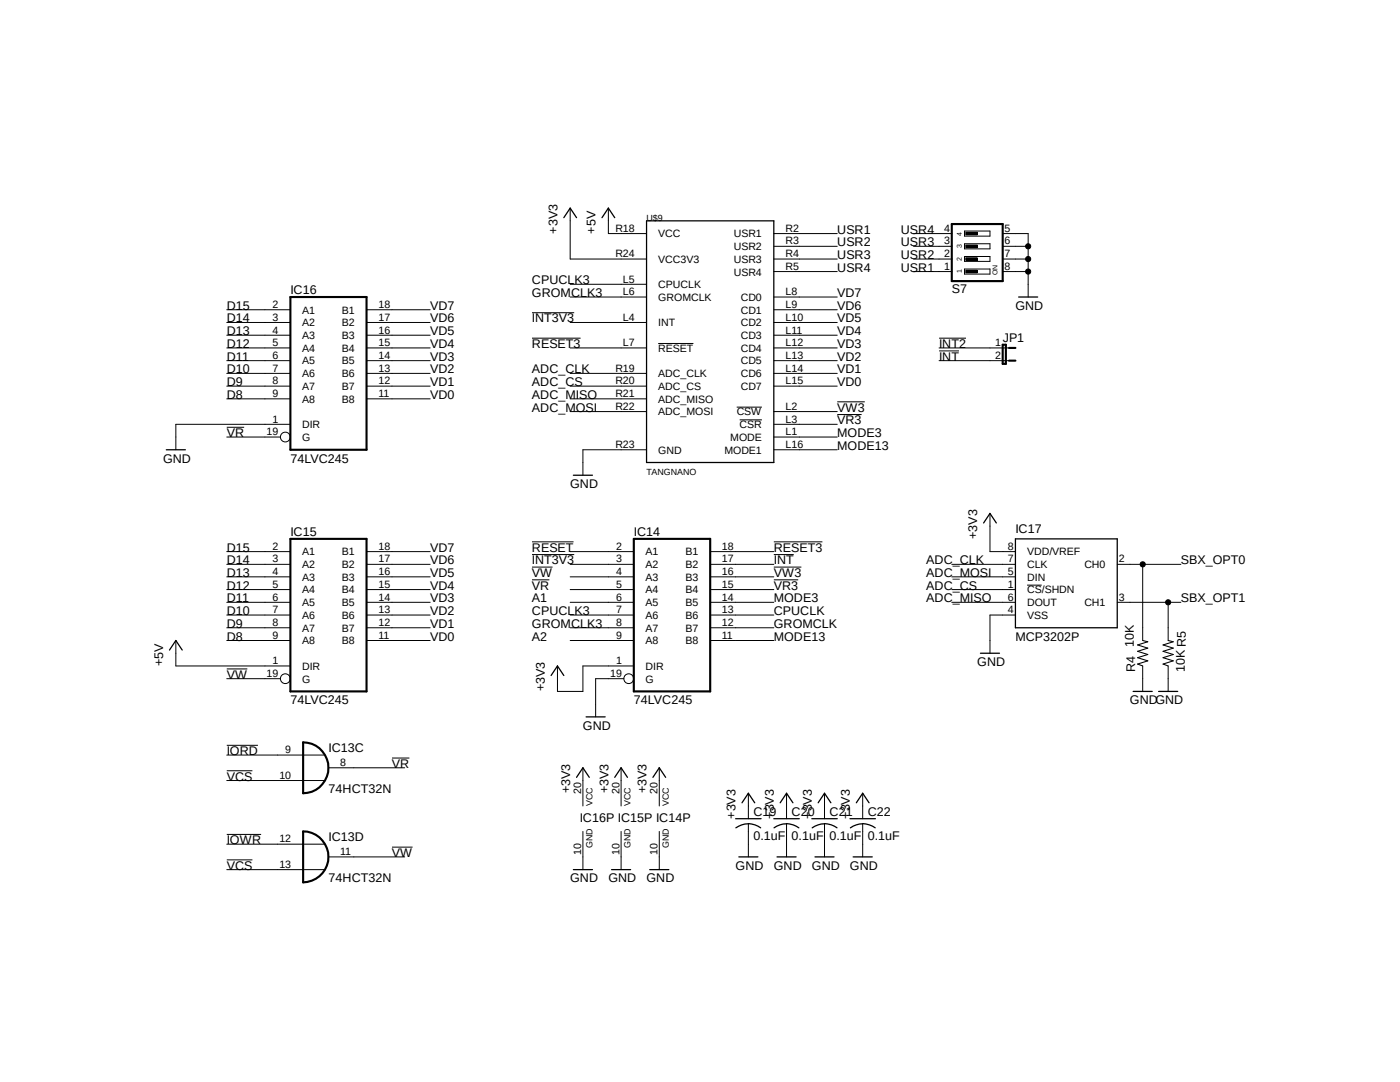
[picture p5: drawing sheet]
<svg xmlns="http://www.w3.org/2000/svg" width="279mm" height="216mm" viewBox="0 0 279 216" stroke-linecap="round" stroke-linejoin="round" font-family="sans-serif">
<path d="M29.9 39.2l219.5 137.5M249.4 39.2l-219.5 137.5" fill="none" stroke="#fff" stroke-width=".2"/>
<g fill="none" stroke="#000" stroke-width=".2">
<path d="M113.8 59.3h15.2M113.8 41.5v10.2h15.2M113.8 56.7h15.2M121.4 41.5v5.1h7.6M154.4 59.3h12.7M154.4 46.6h12.7M154.4 49.1h12.7M154.4 51.7h12.7M154.4 54.2h12.7M182.3 46.6h7.6M182.3 49.1h7.6M182.3 51.7h7.6"/>
<path d="M182.3 54.2h7.6M192.5 46.1h5.1v1h-5.1zM192.5 48.6h5.1v1.1h-5.1zM192.5 51.2h5.1v1h-5.1zM192.5 53.7h5.1v1h-5.1zM192.7 53.9h2.3v.5h-2.3zM192.7 51.4h2.3v.5h-2.3zM192.7 48.9h2.3v.5h-2.3zM192.7 46.4h2.3v.5h-2.3zM200.1 46.6h5.1v12.7M200.1 49.1h5.1M200.1 51.7h5.1"/>
<path d="M200.1 54.2h5.1M45.3 61.8h12.7M45.3 64.3h12.7M45.3 66.9h12.7M45.3 69.4h12.7M45.3 72h12.7M45.3 74.5h12.7M45.3 77h12.7M45.3 79.6h12.7M73.2 61.8h12.7M73.2 64.3h12.7M73.2 66.9h12.7"/>
<path d="M73.2 69.4h12.7M73.2 72h12.7M73.2 74.5h12.7M73.2 77h12.7M73.2 79.6h12.7M106.2 67.5h9.7M106.2 62.4h8.4M113.8 64.3h15.2M113.8 69.4h15.2M113.8 74.5h15.2M113.8 77h15.2M113.8 79.6h15.2"/>
<path d="M131.4 68.5h7M154.4 61.8h12.7M154.4 64.3h12.7M154.4 66.9h12.7M154.4 69.4h12.7M154.4 72h12.7M154.4 74.5h12.7M154.4 77h12.7M187.4 67.5h5.4M187.4 70h4M187.4 69.4h14M187.4 72h14"/>
<path d="M45.3 85.3h3.4M45.3 87.2h10.7M58 84.7h-22.9v5M113.8 82.1h15.2M129 89.7h-12.7v5.1M147 81.2h5.1M147.6 83.8h4.5M154.4 82.1h12.7M154.4 84.7h12.7M154.4 87.2h12.7M154.4 89.7h12.7M167.1 80.2h5.5"/>
<path d="M167.1 82.7h4.9M45.3 110.1h12.7M45.3 112.6h12.7M45.3 115.1h12.7M45.3 117.6h12.7M73.2 110.1h12.7M73.2 112.6h12.7M73.2 115.1h12.7M73.2 117.6h12.7M106.2 108.1h8.3M106.2 113.2h4.1M106.2 115.7h3.4"/>
<path d="M106.2 110.7h8.4M113.8 110.1h12.7M113.8 112.6h12.7M113.8 115.1h12.7M113.8 117.6h12.7M141.7 110.1h12.7M141.7 112.6h12.7M141.7 115.1h12.7M141.7 117.6h12.7M154.4 108.1h9.7M154.4 113.2h5.5M154.4 115.7h4.9"/>
<path d="M154.4 110.7h4M189.9 112.6h12.7M189.9 115.1h12.7M189.9 117.6h12.7M197.6 102.4v7.7h5M205 116.8h2.9M223 112.6h12.7M228 112.6v15.2M35.1 127.8v5.1h22.9M45.3 133.5h4.1M45.3 120.2h12.7M45.3 122.7h12.7"/>
<path d="M45.3 125.3h12.7M45.3 127.8h12.7M45.3 135.4h10.7M73.2 120.2h12.7M73.2 122.7h12.7M73.2 125.3h12.7M73.2 127.8h12.7M111.3 132.9v5.1h5v-5.1h10.2M113.8 120.2h12.7M113.8 122.7h12.7M113.8 125.3h12.7M113.8 127.8h12.7"/>
<path d="M124.5 135.4h-5.6v7.6M141.7 120.2h12.7M141.7 122.7h12.7M141.7 125.3h12.7M141.7 127.8h12.7M189.9 120.2h12.7M202.6 122.7h-5v7.6M223 120.2h12.7M228 132.9v5.1M233.1 120.2v7.6M233.1 132.9v5.1M45.3 148.7h6.2"/>
<path d="M45.3 153.8h5.1M45.3 150.7h19.5M45.3 155.7h19.5M65.5 153.2h15.3M78.2 151.3h3.5M116.3 153.2v7.6M124 153.2v7.6M131.6 153.2v7.6M149.4 158.3v5.1M157 158.3v5.1M164.5 158.3v5.1M172.2 158.3v5.1"/>
<path d="M45.3 166.5h6.8M45.3 171.6h5.1M45.3 168.4h19.5M45.3 173.5h19.5M65.5 171h15.3M78.2 169h4.1M116.3 165.9v7.6M124 165.9v7.6M131.6 165.9v7.6M149.4 164.4v6.6M157 164.4v6.6M164.5 164.4v6.6"/>
<path d="M172.2 164.4v6.6"/>
<circle cx="205.2" cy="54.2" r=".51"/>
<circle cx="205.2" cy="51.7" r=".51"/>
<circle cx="205.2" cy="49.1" r=".51"/>
<circle cx="56.9" cy="87.2" r=".98"/>
<circle cx="228" cy="112.6" r=".51"/>
<circle cx="56.9" cy="135.4" r=".98"/>
<circle cx="125.5" cy="135.4" r=".98"/>
<circle cx="233.1" cy="120.2" r=".51"/>
</g>
<g fill="none" stroke="#000" stroke-width=".25">
<path d="M112.5 43.4l1.3-1.9 1.3 1.9M120.1 43.4l1.3-1.9 1.3 1.9M129 44.1h25.4v48.2h-25.4zM203.3 59.3h3.8M33.2 89.7h3.8M114.4 94.8h3.8M196.3 104.4l1.3-2 1.2 2M202.6 107.5h20.4v17.8h-20.4zM33.8 129.7l1.3-1.9 1.3 1.9M110 134.8l1.3-1.9 1.2 1.9M195.7 130.3h3.8M226.1 138h3.9"/>
<path d="M231.2 138h3.8M115.1 155.1l1.2-1.9 1.3 1.9M117 143h3.8M122.7 155.1l1.3-1.9 1.2 1.9M130.3 155.1l1.3-1.9 1.2 1.9M114.4 173.5h3.8M122 173.5h3.9M129.7 173.5h3.8M146.8 163.4h5.1M147.4 171h3.9M148.1 160.2l1.3-1.9 1.2 1.9M149.4 164.3a4.6 4.6 0 0 1 2.4 .9"/>
<path d="M149.4 164.4a4.4 4.4 0 0 0-2.5 .8M154.4 163.4h5.1M155.1 171h3.8M155.7 160.2l1.3-1.9 1.2 1.9M157 164.3a4.6 4.6 0 0 1 2.4 .9M157 164.4a4.4 4.4 0 0 0-2.5 .8M162 163.4h5.1M162.6 171h3.9M163.3 160.2l1.2-1.9 1.3 1.9M164.5 164.3a4.6 4.6 0 0 1 2.5 .9M164.5 164.4a4.4 4.4 0 0 0-2.4 .8M169.6 163.4h5.1"/>
<path d="M170.3 171h3.8M170.9 160.2l1.3-1.9 1.2 1.9M172.2 164.3a4.9 4.9 0 0 1 2.5 .9M172.2 164.4a4.4 4.4 0 0 0-2.5 .8"/>
</g>
<path d="M58 59.3h15.2v30.4h-15.2zM189.9 44.7h10.2v11.4h-10.2zM200.1 68.8h.6v3.8h-.6zM201.4 69.4h1.2M201.4 72h1.2M58 107.5h15.2v30.5h-15.2zM126.5 107.5h15.2v30.5h-15.2zM60.5 148.1a5.1 5.1 0 0 1 5 5.1 5.1 5.1 0 0 1-5 5.1zM60.5 165.9a5.1 5.1 0 0 1 5 5.1 5.1 5.1 0 0 1-5 5.1z" fill="none" stroke="#000" stroke-width=".42"/>
<g fill="#000">
<path d="M192.7 53.9h2.3v.5h-2.3z" fill-rule="evenodd"/>
<path d="M192.7 51.4h2.3v.5h-2.3z" fill-rule="evenodd"/>
<path d="M192.7 48.9h2.3v.5h-2.3z" fill-rule="evenodd"/>
<path d="M192.7 46.4h2.3v.5h-2.3z" fill-rule="evenodd"/>
<circle cx="205.2" cy="54.2" r=".51"/>
<circle cx="205.2" cy="51.7" r=".51"/>
<circle cx="205.2" cy="49.1" r=".51"/>
<circle cx="228" cy="112.6" r=".51"/>
<circle cx="233.1" cy="120.2" r=".51"/>
</g>
<path d="M228 127.8l1.1 .3-2.1 .6 2.1 .6-2.1 .7 2.1 .6-2.1 .6 2.1 .7-2.1 .6 1 .4M233.1 127.8l1 .3-2 .6 2 .6-2 .7 2 .6-2 .6 2 .7-2 .6 1 .4" fill="none" stroke="#000" stroke-width=".21"/>
<g font-size="2.5">
<text x="111.3" y="46.6" transform="rotate(-90 111.3 46.6)">+3V3</text>
<text x="118.9" y="46.6" transform="rotate(-90 118.9 46.6)">+5V</text>
<text x="167.1" y="46.6">USR1</text>
<text x="179.8" y="46.6">USR4</text>
<text x="167.1" y="49.1">USR2</text>
<text x="167.1" y="51.7">USR3</text>
<text x="179.8" y="51.7">USR2</text>
<text x="179.8" y="49.1">USR3</text>
<text x="58" y="58.6">IC16</text>
<text x="106.2" y="56.7">CPUCLK3</text>
<text x="106.2" y="59.3">GROMCLK3</text>
<text x="167.1" y="54.2">USR4</text>
<text x="167.1" y="59.3">VD7</text>
<text x="179.8" y="54.2">USR1</text>
<text x="189.9" y="58.5">S7</text>
<text x="45.3" y="61.8">D15</text>
<text x="45.3" y="64.3">D14</text>
<text x="85.9" y="61.8">VD7</text>
<text x="85.9" y="64.3">VD6</text>
<text x="106.2" y="64.3">INT3V3</text>
<text x="167.1" y="61.8">VD6</text>
<text x="167.1" y="64.3">VD5</text>
<text x="202.6" y="61.8">GND</text>
<text x="45.3" y="69.4">D12</text>
<text x="45.3" y="72">D11</text>
<text x="45.3" y="66.9">D13</text>
<text x="85.9" y="66.9">VD5</text>
<text x="85.9" y="69.4">VD4</text>
<text x="85.9" y="72">VD3</text>
<text x="106.2" y="69.4">RESET3</text>
<text x="167.1" y="66.9">VD4</text>
<text x="167.1" y="69.4">VD3</text>
<text x="167.1" y="72">VD2</text>
<text x="187.4" y="72">INT</text>
<text x="187.4" y="69.4">INT2</text>
<text x="200.1" y="68.2">JP1</text>
<text x="45.3" y="74.5">D10</text>
<text x="45.3" y="77">D9</text>
<text x="85.9" y="74.5">VD2</text>
<text x="85.9" y="77">VD1</text>
<text x="106.2" y="74.5">ADC_CLK</text>
<text x="106.2" y="77">ADC_CS</text>
<text x="167.1" y="74.5">VD1</text>
<text x="167.1" y="77">VD0</text>
<text x="45.3" y="79.6">D8</text>
<text x="85.9" y="79.6">VD0</text>
<text x="106.2" y="79.6">ADC_MISO</text>
<text x="106.2" y="82.1">ADC_MOSI</text>
<text x="167.1" y="82.1">VW3</text>
<text x="45.3" y="87.2">VR</text>
<text x="167.1" y="84.7">VR3</text>
<text x="167.1" y="87.2">MODE3</text>
<text x="167.1" y="89.7">MODE13</text>
<text x="32.6" y="92.3">GND</text>
<text x="58" y="92.3">74LVC245</text>
<text x="113.8" y="97.4">GND</text>
<text x="58" y="106.9">IC15</text>
<text x="126.5" y="106.9">IC14</text>
<text x="195" y="107.5" transform="rotate(-90 195 107.5)">+3V3</text>
<text x="202.6" y="106.3">IC17</text>
<text x="45.3" y="110.1">D15</text>
<text x="45.3" y="112.6">D14</text>
<text x="85.9" y="110.1">VD7</text>
<text x="85.9" y="112.6">VD6</text>
<text x="106.2" y="112.6">INT3V3</text>
<text x="106.2" y="110.1">RESET</text>
<text x="154.4" y="110.1">RESET3</text>
<text x="154.4" y="112.6">INT</text>
<text x="184.9" y="112.6">ADC_CLK</text>
<text x="235.7" y="112.6">SBX_OPT0</text>
<text x="45.3" y="117.6">D12</text>
<text x="45.3" y="115.1">D13</text>
<text x="85.9" y="115.1">VD5</text>
<text x="85.9" y="117.6">VD4</text>
<text x="106.2" y="115.1">VW</text>
<text x="106.2" y="117.6">VR</text>
<text x="154.4" y="115.1">VW3</text>
<text x="154.4" y="117.6">VR3</text>
<text x="184.9" y="117.6">ADC_CS</text>
<text x="184.9" y="115.1">ADC_MOSI</text>
<text x="45.3" y="120.2">D11</text>
<text x="45.3" y="122.7">D10</text>
<text x="45.3" y="125.3">D9</text>
<text x="85.9" y="120.2">VD3</text>
<text x="85.9" y="122.7">VD2</text>
<text x="85.9" y="125.3">VD1</text>
<text x="106.2" y="122.7">CPUCLK3</text>
<text x="106.2" y="125.3">GROMCLK3</text>
<text x="106.2" y="120.2">A1</text>
<text x="154.4" y="120.2">MODE3</text>
<text x="154.4" y="122.7">CPUCLK</text>
<text x="154.4" y="125.3">GROMCLK</text>
<text x="184.9" y="120.2">ADC_MISO</text>
<text x="235.7" y="120.2">SBX_OPT1</text>
<text x="45.3" y="127.8">D8</text>
<text x="85.9" y="127.8">VD0</text>
<text x="106.2" y="127.8">A2</text>
<text x="154.4" y="127.8">MODE13</text>
<text x="202.6" y="127.8">MCP3202P</text>
<text x="226.3" y="129.1" transform="rotate(-90 226.3 129.1)">10K</text>
<text x="32.6" y="132.9" transform="rotate(-90 32.6 132.9)">+5V</text>
<text x="45.3" y="135.4">VW</text>
<text x="108.7" y="138" transform="rotate(-90 108.7 138)">+3V3</text>
<text x="195" y="132.9">GND</text>
<text x="226.5" y="134.2" transform="rotate(-90 226.5 134.2)">R4</text>
<text x="236.4" y="134.2" transform="rotate(-90 236.4 134.2)">10K R5</text>
<text x="58" y="140.5">74LVC245</text>
<text x="126.5" y="140.5">74LVC245</text>
<text x="225.5" y="140.5">GNDGND</text>
<text x="116.3" y="145.6">GND</text>
<text x="45.3" y="150.7">IORD</text>
<text x="45.3" y="155.7">VCS</text>
<text x="65.6" y="150">IC13C</text>
<text x="78.2" y="153.2">VR</text>
<text x="65.6" y="158.3">74HCT32N</text>
<text x="113.8" y="158.3" transform="rotate(-90 113.8 158.3)">+3V3</text>
<text x="121.4" y="158.3" transform="rotate(-90 121.4 158.3)">+3V3</text>
<text x="129" y="158.3" transform="rotate(-90 129 158.3)">+3V3</text>
<text x="65.6" y="167.8">IC13D</text>
<text x="115.7" y="164">IC16P IC15P IC14P</text>
<text x="146.8" y="163.4" transform="rotate(-90 146.8 163.4)">+3V3</text>
<text x="150.4" y="167.6">0.1uF</text>
<text x="150.4" y="162.7">C19</text>
<text x="154.4" y="163.4" transform="rotate(-90 154.4 163.4)">+3V3</text>
<text x="158" y="162.7">C20</text>
<text x="158" y="167.6">0.1uF</text>
<text x="162.1" y="163.4" transform="rotate(-90 162.1 163.4)">+3V3</text>
<text x="165.6" y="162.7">C21</text>
<text x="165.6" y="167.6">0.1uF</text>
<text x="169.6" y="163.4" transform="rotate(-90 169.6 163.4)">+3V3</text>
<text x="173.2" y="162.7">C22</text>
<text x="173.2" y="167.6">0.1uF</text>
<text x="45.3" y="168.4">IOWR</text>
<text x="45.3" y="173.5">VCS</text>
<text x="78.2" y="171">VW</text>
<text x="146.8" y="173.5">GND</text>
<text x="154.4" y="173.5">GND</text>
<text x="162.1" y="173.5">GND</text>
<text x="169.6" y="173.5">GND</text>
<text x="65.6" y="176.1">74HCT32N</text>
<text x="113.8" y="176.1">GND</text>
<text x="121.4" y="176.1">GND</text>
<text x="129" y="176.1">GND</text>
</g>
<g font-size="2.1">
<text x="122.8" y="46.2">R18</text>
<text x="131.4" y="47.4">VCC</text>
<text x="146.4" y="47.4">USR1</text>
<text x="156.8" y="46.2">R2</text>
<text x="188.4" y="46.2">4</text>
<text x="200.5" y="46.2">5</text>
<text x="122.8" y="51.3">R24</text>
<text x="131.4" y="52.5">VCC3V3</text>
<text x="146.4" y="49.9">USR2</text>
<text x="146.4" y="52.5">USR3</text>
<text x="156.8" y="48.8">R3</text>
<text x="156.8" y="51.3">R4</text>
<text x="156.8" y="53.8">R5</text>
<text x="188.4" y="53.8">1</text>
<text x="188.4" y="51.3">2</text>
<text x="188.4" y="48.8">3</text>
<text x="200.5" y="48.8">6</text>
<text x="200.5" y="51.3">7</text>
<text x="200.5" y="53.8">8</text>
<text x="124.3" y="56.4">L5</text>
<text x="124.3" y="58.9">L6</text>
<text x="131.4" y="57.5">CPUCLK</text>
<text x="146.4" y="55">USR4</text>
<text x="156.8" y="58.9">L8</text>
<text x="54.4" y="61.5">2</text>
<text x="54.4" y="64">3</text>
<text x="60.3" y="62.6">A1</text>
<text x="60.3" y="65.1">A2</text>
<text x="68.2" y="65.1">B2</text>
<text x="68.2" y="62.6">B1</text>
<text x="75.5" y="64">17</text>
<text x="75.5" y="61.5">18</text>
<text x="124.3" y="64">L4</text>
<text x="131.4" y="60">GROMCLK</text>
<text x="131.4" y="65.1">INT</text>
<text x="147.8" y="60">CD0</text>
<text x="147.8" y="62.6">CD1</text>
<text x="147.8" y="65.1">CD2</text>
<text x="156.8" y="61.5">L9</text>
<text x="156.8" y="64">L10</text>
<text x="54.4" y="66.5">4</text>
<text x="54.4" y="69.1">5</text>
<text x="54.4" y="71.6">6</text>
<text x="60.3" y="67.6">A3</text>
<text x="60.3" y="70.2">A4</text>
<text x="68.2" y="70.2">B4</text>
<text x="68.2" y="67.6">B3</text>
<text x="75.5" y="71.6">14</text>
<text x="75.5" y="69.1">15</text>
<text x="75.5" y="66.5">16</text>
<text x="124.3" y="69.1">L7</text>
<text x="131.4" y="70.2">RESET</text>
<text x="147.8" y="67.6">CD3</text>
<text x="147.8" y="70.2">CD4</text>
<text x="156.8" y="66.5">L11</text>
<text x="156.8" y="69.1">L12</text>
<text x="156.8" y="71.6">L13</text>
<text x="198.6" y="69.1">1</text>
<text x="198.6" y="71.6">2</text>
<text x="54.4" y="74.2">7</text>
<text x="54.4" y="76.7">8</text>
<text x="60.3" y="72.7">A5</text>
<text x="60.3" y="75.3">A6</text>
<text x="60.3" y="77.8">A7</text>
<text x="68.2" y="77.8">B7</text>
<text x="68.2" y="75.3">B6</text>
<text x="68.2" y="72.7">B5</text>
<text x="75.5" y="76.7">12</text>
<text x="75.5" y="74.2">13</text>
<text x="122.8" y="74.2">R19</text>
<text x="122.8" y="76.7">R20</text>
<text x="131.4" y="75.3">ADC_CLK</text>
<text x="131.4" y="77.8">ADC_CS</text>
<text x="147.8" y="72.7">CD5</text>
<text x="147.8" y="75.3">CD6</text>
<text x="147.8" y="77.8">CD7</text>
<text x="156.8" y="74.2">L14</text>
<text x="156.8" y="76.7">L15</text>
<text x="54.4" y="79.2">9</text>
<text x="60.3" y="80.3">A8</text>
<text x="68.2" y="80.3">B8</text>
<text x="75.5" y="79.2">11</text>
<text x="122.8" y="79.2">R21</text>
<text x="122.8" y="81.8">R22</text>
<text x="131.4" y="80.3">ADC_MISO</text>
<text x="131.4" y="82.9">ADC_MOSI</text>
<text x="147" y="82.9">CSW</text>
<text x="156.8" y="81.8">L2</text>
<text x="53.2" y="86.9">19</text>
<text x="54.4" y="84.3">1</text>
<text x="60.3" y="85.4">DIR</text>
<text x="60.3" y="88">G</text>
<text x="122.8" y="89.4">R23</text>
<text x="145.8" y="88">MODE</text>
<text x="147.6" y="85.4">CSR</text>
<text x="156.8" y="84.3">L3</text>
<text x="156.8" y="86.9">L1</text>
<text x="156.8" y="89.4">L16</text>
<text x="131.4" y="90.5">GND</text>
<text x="144.6" y="90.5">MODE1</text>
<text x="54.4" y="109.7">2</text>
<text x="54.4" y="112.2">3</text>
<text x="60.3" y="110.8">A1</text>
<text x="60.3" y="113.4">A2</text>
<text x="68.2" y="113.4">B2</text>
<text x="68.2" y="110.8">B1</text>
<text x="75.5" y="112.2">17</text>
<text x="75.5" y="109.7">18</text>
<text x="123" y="109.7">2</text>
<text x="123" y="112.2">3</text>
<text x="128.8" y="110.8">A1</text>
<text x="128.8" y="113.4">A2</text>
<text x="136.8" y="113.4">B2</text>
<text x="136.8" y="110.8">B1</text>
<text x="144.1" y="112.2">17</text>
<text x="144.1" y="109.7">18</text>
<text x="201.1" y="112.2">7</text>
<text x="201.1" y="109.7">8</text>
<text x="205" y="113.4">CLK</text>
<text x="205" y="110.8">VDD/VREF</text>
<text x="216.4" y="113.4">CH0</text>
<text x="223.3" y="112.2">2</text>
<text x="54.4" y="114.8">4</text>
<text x="54.4" y="117.3">5</text>
<text x="54.4" y="119.8">6</text>
<text x="60.3" y="115.9">A3</text>
<text x="60.3" y="118.4">A4</text>
<text x="68.2" y="118.4">B4</text>
<text x="68.2" y="115.9">B3</text>
<text x="75.5" y="119.8">14</text>
<text x="75.5" y="117.3">15</text>
<text x="75.5" y="114.8">16</text>
<text x="123" y="114.8">4</text>
<text x="123" y="117.3">5</text>
<text x="123" y="119.8">6</text>
<text x="128.8" y="115.9">A3</text>
<text x="128.8" y="118.4">A4</text>
<text x="136.8" y="118.4">B4</text>
<text x="136.8" y="115.9">B3</text>
<text x="144.1" y="119.8">14</text>
<text x="144.1" y="117.3">15</text>
<text x="144.1" y="114.8">16</text>
<text x="201.1" y="117.3">1</text>
<text x="201.1" y="114.8">5</text>
<text x="201.1" y="119.8">6</text>
<text x="205" y="115.9">DIN</text>
<text x="205" y="118.4">CS/SHDN</text>
<text x="223.3" y="119.8">3</text>
<text x="54.4" y="122.4">7</text>
<text x="54.4" y="124.9">8</text>
<text x="60.3" y="120.9">A5</text>
<text x="60.3" y="123.5">A6</text>
<text x="68.2" y="123.5">B6</text>
<text x="68.2" y="120.9">B5</text>
<text x="75.5" y="124.9">12</text>
<text x="75.5" y="122.4">13</text>
<text x="123" y="122.4">7</text>
<text x="123" y="124.9">8</text>
<text x="128.8" y="120.9">A5</text>
<text x="128.8" y="123.5">A6</text>
<text x="136.8" y="123.5">B6</text>
<text x="136.8" y="120.9">B5</text>
<text x="144.1" y="124.9">12</text>
<text x="144.1" y="122.4">13</text>
<text x="201.1" y="122.4">4</text>
<text x="205" y="123.5">VSS</text>
<text x="205" y="120.9">DOUT</text>
<text x="216.4" y="120.9">CH1</text>
<text x="54.4" y="127.5">9</text>
<text x="60.3" y="126">A7</text>
<text x="60.3" y="128.6">A8</text>
<text x="68.2" y="128.6">B8</text>
<text x="68.2" y="126">B7</text>
<text x="75.5" y="127.5">11</text>
<text x="123" y="127.5">9</text>
<text x="128.8" y="126">A7</text>
<text x="128.8" y="128.6">A8</text>
<text x="136.8" y="128.6">B8</text>
<text x="136.8" y="126">B7</text>
<text x="144.1" y="127.5">11</text>
<text x="53.2" y="135.1">19</text>
<text x="54.4" y="132.5">1</text>
<text x="60.3" y="133.6">DIR</text>
<text x="60.3" y="136.2">G</text>
<text x="121.8" y="135.1">19</text>
<text x="123" y="132.5">1</text>
<text x="128.8" y="133.6">DIR</text>
<text x="128.8" y="136.2">G</text>
<text x="55.8" y="155.4">10</text>
<text x="56.9" y="150.3">9</text>
<text x="67.9" y="152.9">8</text>
<text x="116" y="158.5" transform="rotate(-90 116 158.5)">20</text>
<text x="123.6" y="158.5" transform="rotate(-90 123.6 158.5)">20</text>
<text x="131.2" y="158.5" transform="rotate(-90 131.2 158.5)">20</text>
<text x="55.8" y="168.1">12</text>
<text x="55.8" y="173.1">13</text>
<text x="67.9" y="170.6">11</text>
<text x="116" y="170.6" transform="rotate(-90 116 170.6)">10</text>
<text x="123.6" y="170.6" transform="rotate(-90 123.6 170.6)">10</text>
<text x="131.2" y="170.6" transform="rotate(-90 131.2 170.6)">10</text>
</g>
<g font-size="1.8">
<text x="129" y="44.1">U$9</text>
<text x="129" y="94.8">TANGNANO</text>
<text x="118.2" y="160.8" transform="rotate(-90 118.2 160.8)">VCC</text>
<text x="125.9" y="160.8" transform="rotate(-90 125.9 160.8)">VCC</text>
<text x="133.5" y="160.8" transform="rotate(-90 133.5 160.8)">VCC</text>
<text x="118.2" y="169.2" transform="rotate(-90 118.2 169.2)">GND</text>
<text x="125.9" y="169.2" transform="rotate(-90 125.9 169.2)">GND</text>
<text x="133.5" y="169.2" transform="rotate(-90 133.5 169.2)">GND</text>
</g>
<g font-size="1.4">
<text x="191.9" y="47.1" transform="rotate(-90 191.9 47.1)">4</text>
<text x="191.9" y="52.1" transform="rotate(-90 191.9 52.1)">2</text>
<text x="191.9" y="49.5" transform="rotate(-90 191.9 49.5)">3</text>
<text x="191.9" y="54.4" transform="rotate(-90 191.9 54.4)">1</text>
<text x="199.1" y="54.9" transform="rotate(-90 199.1 54.9)">ON</text>
</g>
</svg>
